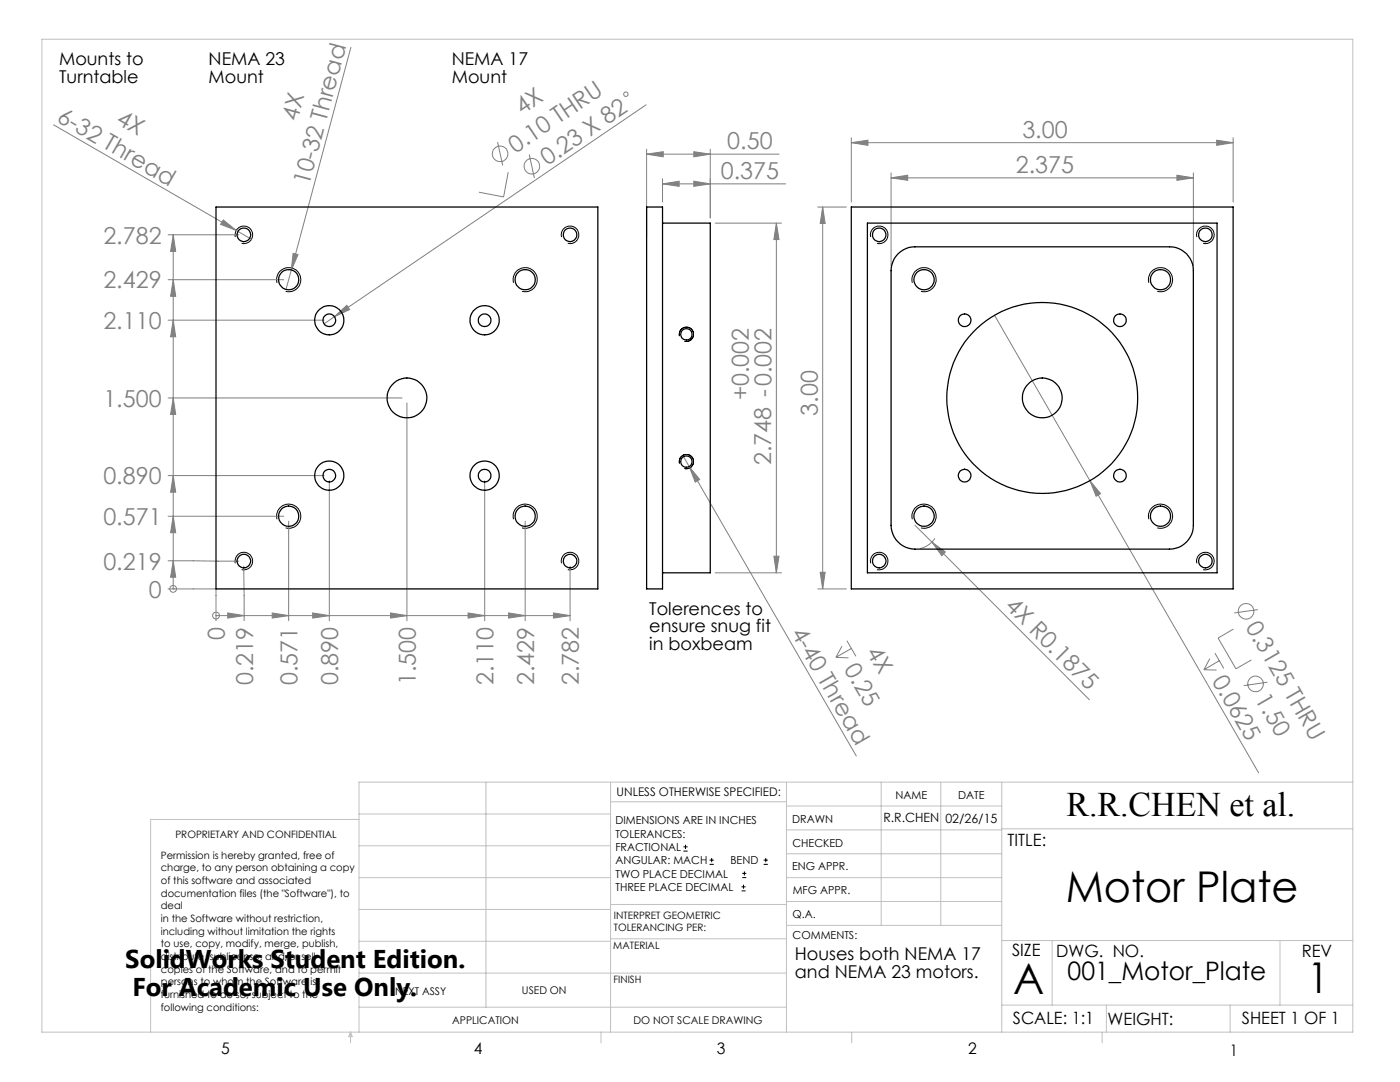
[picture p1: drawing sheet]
<svg xmlns="http://www.w3.org/2000/svg" width="279mm" height="216mm" viewBox="0 0 279 216" stroke-linecap="round" stroke-linejoin="round" font-family="sans-serif">
<g fill="none" stroke="#808080" stroke-width=".2">
<path d="M70 9.5l-11.9 44.4M10.7 24.9l36.4 21.1M99.3 28.4l1 4.6M101.4 34.4l-.9 4.9-4.9-1M105.6 30.8l1 4.7M128.9 20.9l-62.2 42.3M129 30.8l3.4-.5v1zM129 29.8v17.4M129 30.8h26.5M132.2 36.7l3.3-.5v1zM132.2 35.7v4.6M132.2 36.7h24.6"/>
<path d="M138.5 30.3l3.2 .5-3.2 .5zM138.5 36.2l3.2 .5-3.2 .5zM141.7 29.8v13.7M169.9 28.5l3.3-.5v1zM169.9 27.5v12.8M169.9 28.5h76.2M177.8 35.5l3.4-.5v1zM177.8 34.5v18.5M177.8 35.5h60.4M234.9 35l3.3 .5-3.3 .5zM238.2 34.5v18.5M242.8 28l3.3 .5-3.3 .5z"/>
<path d="M246.1 27.5v12.8M33.5 55.8h23.1M33.5 46.8h14.2M34.6 55.8l.5 3.3h-1.1zM34.6 46.8l.5 3.4h-1.1zM34.6 46.8v70.7M44.6 43.9l2.5 2.1-3.1-1.2zM47.1 46l3.1 1.7M58.1 53.9l-1 3.8M58.5 50.6l1 .2-1.4 3.1zM142.7 44.5h13.3M154.9 44.5v69.8"/>
<path d="M154.9 44.5l.6 3.3h-1.1zM163.2 41.3h5.7M164.2 41.3v76.2M164.2 41.3l.5 3.3h-1zM33.5 79.4h46.7M33.5 63.9h31.2M34.6 79.4l.5 3.3h-1.1zM34.6 63.9l.5 3.3h-1.1zM66.7 63.2l2.5-2.3 .6 .9zM66.7 63.2l-2 1.4M198.5 62.9l19 33M33.5 94.9h31.2"/>
<path d="M34.6 94.9l.5 3.3h-1.1zM65.7 95.9v28M81.2 80.4v43.5M96.7 95.9v28M136.4 91.1l1.1 2M137.5 93.1l2.1 2.6-.9 .5zM137.5 93.1l33.4 57.7M217.5 95.9l2.1 2.6-.8 .5zM217.5 95.9l33.7 58.3M33.5 117.5h9.6v6.4M33.5 111.9l14.2 .1M33.5 103h23.1"/>
<path d="M34.6 117.5h.1M34.6 111.9l.5 3.3h-1.1zM34.6 103l.5 3.3h-1.1zM48.6 113l.1 10.9M57.6 104v19.9M104.8 104v19.9M113.8 113v10.9M142.7 114.3h13.3M154.4 111h1.1l-.6 3.3zM163.2 117.5h5.7M163.7 114.2h1l-.5 3.3zM182.6 104.8l3.4 3.4"/>
<path d="M186 108.2l31.4 31.4M186 108.2l2.7 1.9-.7 .8zM186.6 107.4l-.2 .3a5 5 0 0 1-2.8 1.8M43.1 122.8h.1M43.1 122.8h70.7M45.4 122.3l3.3 .5-3.3 .5zM54.3 122.3l3.3 .5-3.3 .5zM62.4 122.3l3.3 .5-3.3 .5zM77.9 122.3l3.3 .5-3.3 .5zM93.4 122.3l3.3 .5-3.3 .5zM101.5 122.3l3.3 .5-3.3 .5zM110.5 122.3l3.3 .5-3.3 .5z"/>
<path d="M166.8 131.2l2.5 .1M168 128.9l-1.2 2.3M169 127.8l1.8 3.2M169.9 129.4l-3.1 1.8M240.3 133.6l2.5 .1M241.4 131.4l-1.1 2.2M242.5 130.3l1.7 3.1M243.3 131.8l-3 1.8M246.2 125.5l-3.1 1.8 3.6 6.2 3-1.8M251 121.6l-4.7 .7M252.9 136.1l-4.7 .7"/>
<circle cx="124.9" cy="18.8" r=".45"/>
<circle cx="99.8" cy="30.7" r="1.56"/>
<circle cx="106.2" cy="33.2" r="1.55"/>
<circle cx="34.6" cy="117.5" r=".68"/>
<circle cx="43.1" cy="122.8" r=".67"/>
<circle cx="248.7" cy="122" r="1.56"/>
<circle cx="250.6" cy="136.5" r="1.56"/>
</g>
<g fill="none" stroke="#000" stroke-width=".2">
<path d="M47 47.3a1.76 1.76 0 0 1 1.5-2.2 1.76 1.76 0 0 1 1.9 1.9 1.76 1.76 0 0 1-2.2 1.5M55.3 56.4a2.42 2.42 0 0 1 2.1-3 2.42 2.42 0 0 1 2.6 2.6 2.42 2.42 0 0 1-3 2.1M102.5 56.4a2.42 2.42 0 0 1 2.1-3 2.42 2.42 0 0 1 2.6 2.6 2.42 2.42 0 0 1-3 2.1M112.1 47.3a1.75 1.75 0 0 1 1.5-2.2 1.75 1.75 0 0 1 1.9 1.9 1.75 1.75 0 0 1-2.2 1.5M173.8 47.3a1.75 1.75 0 0 1 1.5-2.2 1.75 1.75 0 0 1 1.9 1.9 1.75 1.75 0 0 1-2.2 1.5M182.1 56.4a2.43 2.43 0 0 1 2.1-3 2.43 2.43 0 0 1 2.6 2.6 2.43 2.43 0 0 1-3 2.1M229.3 56.4a2.42 2.42 0 0 1 2.1-3 2.42 2.42 0 0 1 2.6 2.6 2.42 2.42 0 0 1-3 2.1M238.9 47.3a1.75 1.75 0 0 1 1.5-2.2 1.75 1.75 0 0 1 1.9 1.9 1.75 1.75 0 0 1-2.2 1.5M135.6 67.1a1.43 1.43 0 0 1 1.3-1.8 1.43 1.43 0 0 1 1.5 1.5 1.43 1.43 0 0 1-1.8 1.3M135.6 92.5a1.43 1.43 0 0 1 1.3-1.8 1.43 1.43 0 0 1 1.5 1.5 1.43 1.43 0 0 1-1.8 1.3M47 112.4a1.77 1.77 0 0 1 1.5-2.2 1.77 1.77 0 0 1 1.9 1.9 1.77 1.77 0 0 1-2.2 1.6M55.3 103.6a2.41 2.41 0 0 1 2.1-3 2.41 2.41 0 0 1 2.6 2.6 2.41 2.41 0 0 1-3 2.1"/>
<path d="M102.5 103.6a2.42 2.42 0 0 1 2.1-3 2.42 2.42 0 0 1 2.6 2.6 2.42 2.42 0 0 1-3 2.1M112.1 112.4a1.76 1.76 0 0 1 1.6-2.2 1.76 1.76 0 0 1 1.8 1.9 1.76 1.76 0 0 1-2.2 1.6M173.8 112.4a1.76 1.76 0 0 1 1.6-2.2 1.76 1.76 0 0 1 1.8 1.9 1.76 1.76 0 0 1-2.2 1.6M182.1 103.6a2.42 2.42 0 0 1 2.1-3 2.42 2.42 0 0 1 2.6 2.6 2.42 2.42 0 0 1-3 2.1M229.3 103.6a2.42 2.42 0 0 1 2.1-3 2.42 2.42 0 0 1 2.6 2.6 2.42 2.42 0 0 1-3 2.1M238.9 112.4a1.76 1.76 0 0 1 1.5-2.2 1.76 1.76 0 0 1 1.9 1.9 1.76 1.76 0 0 1-2.2 1.6M136.4 169.8h.8M136.4 169h.8M136.8 168.6v.8M141.6 172.5h.9M141.6 171.6h.9M142 171.2v.8"/>
<path d="M148 177.8h.8M148 177h.8M148.1 175.1h.8M148.1 174.3h.8M148.4 176.5v.8M148.6 173.9v.8M152.4 172.5h.8M152.4 171.6h.8M152.8 171.2v.8"/>
</g>
<g fill="none" stroke="#c0c0c0" stroke-width=".2">
<path d="M8.4 7.8h261.6v198.2h-261.6zM97 156.1v44.9M121.8 156.1v49.9M121.8 160h35.2M157 156.1v49.9M175.9 156.1v28.5M187.7 156.1v28.5M199.9 156.1v49.9M270 156.1h-198.4v49.9M71.6 175.1h50.2M71.6 168.8h50.2M71.6 162.4h50.2"/>
<path d="M71.6 163.5h-41.5v42.5M157 170.4h42.9M157 165.6h42.9M157 160.8h42.9M157 175.1h42.9M157 179.9h42.9M199.9 165.4h70.1M71.6 194.2h85.4M71.6 187.8h50.2M71.6 181.5h50.2M121.8 187.3h35.2M121.8 180.5h35.2"/>
<path d="M157 184.6h42.9M199.9 187.7h70.1M210 187.7v12.9M255.4 187.7v12.9M70 206v2.1M70 206l.3 .8h-.7zM71.6 201h85.4M119.9 206v2.1M170 206v2.1M199.9 200.6h70.1M220 206v2.1M220.8 200.6v5.4"/>
<path d="M245.5 200.6v5.4"/>
</g>
<g fill="#808080">
<path d="M44.6 43.9l2.5 2.1-3.1-1.2z"/>
<path d="M66.7 63.2l2.5-2.3 .6 .9z"/>
<path d="M58.5 50.6l1 .2-1.4 3.1z"/>
<path d="M186 108.2l2.7 1.9-.7 .8z"/>
<path d="M34.6 111.9l.5 3.3h-1.1zM34.6 103l.5 3.3h-1.1zM34.6 94.9l.5 3.3h-1.1zM34.6 79.4l.5 3.3h-1.1zM34.6 63.9l.5 3.3h-1.1zM34.6 55.8l.5 3.3h-1.1zM34.6 46.8l.5 3.4h-1.1z"/>
<path d="M45.4 122.3l3.3 .5-3.3 .5zM54.3 122.3l3.3 .5-3.3 .5zM62.4 122.3l3.3 .5-3.3 .5zM77.9 122.3l3.3 .5-3.3 .5zM93.4 122.3l3.3 .5-3.3 .5zM101.5 122.3l3.3 .5-3.3 .5zM110.5 122.3l3.3 .5-3.3 .5z"/>
<path d="M138.5 30.3l3.2 .5-3.2 .5zM129 30.8l3.4-.5v1zM242.8 28l3.3 .5-3.3 .5zM169.9 28.5l3.3-.5v1z"/>
<path d="M132.2 36.7l3.3-.5v1zM138.5 36.2l3.2 .5-3.2 .5zM177.8 35.5l3.4-.5v1zM234.9 35l3.3 .5-3.3 .5z"/>
<path d="M154.9 44.5l.6 3.3h-1.1zM154.4 111h1.1l-.6 3.3zM164.2 41.3l.5 3.3h-1zM163.7 114.2h1l-.5 3.3z"/>
<path d="M137.5 93.1l1.2 3.1 .9-.5zM217.5 95.9l1.3 3.1 .8-.5z"/>
</g>
<g fill="none" stroke="#000" stroke-width=".25">
<path d="M43.1 41.3h76.2v76.2h-76.2zM129 41.3h3.2v76.2h-3.2zM132.2 44.5h9.5v69.8h-9.5M169.9 41.3h76.2v76.2h-76.2zM173.1 44.5h69.8v69.8h-69.8zM179.2 50.6l.5-.4a4.7 4.7 0 0 1 2.9-1h50.8a4.7 4.7 0 0 1 4.8 4.8v50.8a4.8 4.8 0 0 1-4.8 4.8h-50.8a4.8 4.8 0 0 1-4.8-4.8v-50.8l.2-1.2a4.3 4.3 0 0 1 1.2-2.2z"/>
<circle cx="48.7" cy="46.9" r="1.36"/>
<circle cx="57.6" cy="55.8" r="2.01"/>
<circle cx="104.8" cy="55.8" r="2.02"/>
<circle cx="113.8" cy="46.9" r="1.37"/>
<circle cx="175.5" cy="46.9" r="1.36"/>
<circle cx="184.4" cy="55.8" r="2.01"/>
<circle cx="231.6" cy="55.8" r="2.02"/>
<circle cx="240.6" cy="46.9" r="1.37"/>
<circle cx="65.7" cy="63.9" r="2.91"/>
<circle cx="65.7" cy="63.9" r="1.26"/>
<circle cx="81.2" cy="79.4" r="4"/>
<circle cx="96.7" cy="63.9" r="2.91"/>
<circle cx="96.7" cy="63.9" r="1.26"/>
<circle cx="137" cy="66.7" r="1.13"/>
<circle cx="192.5" cy="63.9" r="1.26"/>
<circle cx="208" cy="79.4" r="19"/>
<circle cx="208" cy="79.4" r="4"/>
<circle cx="223.5" cy="63.9" r="1.26"/>
<circle cx="65.7" cy="94.9" r="1.27"/>
<circle cx="65.7" cy="94.9" r="2.91"/>
<circle cx="96.7" cy="94.9" r="1.27"/>
<circle cx="96.7" cy="94.9" r="2.91"/>
<circle cx="137" cy="92.1" r="1.13"/>
<circle cx="192.5" cy="94.9" r="1.27"/>
<circle cx="223.5" cy="94.9" r="1.27"/>
<circle cx="48.7" cy="112" r="1.35"/>
<circle cx="57.6" cy="103" r="2.02"/>
<circle cx="104.8" cy="103" r="2.04"/>
<circle cx="113.8" cy="112" r="1.36"/>
<circle cx="175.5" cy="112" r="1.35"/>
<circle cx="184.4" cy="103" r="2.02"/>
<circle cx="231.6" cy="103" r="2.04"/>
<circle cx="240.6" cy="112" r="1.36"/>
</g>
<g font-size="8.5">
<text x="212.7" y="179.9">Motor Plate</text>
<text x="202.2" y="198.3">A</text>
<text x="260.9" y="198.1">1</text>
</g>
<text font-size="6.9" x="212.8" y="162.9">R.R.CHEN et al.</text>
<g font-size="5.1">
<text x="25" y="193.2">SolidWorks Student Edition.</text>
<text x="213.1" y="195.6">001_Motor_Plate</text>
<text x="26.4" y="198.8">For Academic Use Only.</text>
</g>
<g font-size="4.7" fill="#808080">
<text x="104.2" y="23" transform="rotate(-34 104.2 23)">4X</text>
<text x="11.2" y="24.1" transform="rotate(30 11.2 24.1)">6-32 Thread</text>
<text x="23" y="24.5" transform="rotate(30 23 24.5)">4X</text>
<text x="59.3" y="24.3" transform="rotate(-75 59.3 24.3)">4X</text>
<text x="145.1" y="29.7">0.50</text>
<text x="204" y="27.5">3.00</text>
<text x="102.9" y="30.6" transform="rotate(-34 102.9 30.6)">0.10 THRU</text>
<text x="109.2" y="33.1" transform="rotate(-34 109.2 33.1)">0.23 X 82</text>
<text x="143.9" y="35.6">0.375</text>
<text x="202.7" y="34.5">2.375</text>
<text x="61.7" y="37" transform="rotate(-75 61.7 37)">10-32 Thread</text>
<text x="20.6" y="48.6">2.782</text>
<text x="20.6" y="57.6">2.429</text>
<text x="20.6" y="65.7">2.110</text>
<text x="20.6" y="81.2">1.500</text>
<text x="149.4" y="79.9" transform="rotate(-90 149.4 79.9)">+0.002</text>
<text x="163.2" y="82.9" transform="rotate(-90 163.2 82.9)">3.00</text>
<text x="153.9" y="92.8" transform="rotate(-90 153.9 92.8)">2.748 -0.002</text>
<text x="20.6" y="96.7">0.890</text>
<text x="20.6" y="104.7">0.571</text>
<text x="20.6" y="113.6">0.219</text>
<text x="29.7" y="119.3">0</text>
<text x="200.4" y="121.2" transform="rotate(45 200.4 121.2)">4X R0.1875</text>
<text x="248.5" y="125" transform="rotate(60 248.5 125)">0.3125 THRU</text>
<text x="44.9" y="127.7" transform="rotate(-90 44.9 127.7)">0</text>
<text x="157.8" y="126.3" transform="rotate(60 157.8 126.3)">4-40 Thread</text>
<text x="172.8" y="130.1" transform="rotate(60 172.8 130.1)">4X</text>
<text x="50.5" y="136.8" transform="rotate(-90 50.5 136.8)">0.219</text>
<text x="59.4" y="136.8" transform="rotate(-90 59.4 136.8)">0.571</text>
<text x="67.5" y="136.8" transform="rotate(-90 67.5 136.8)">0.890</text>
<text x="83" y="136.8" transform="rotate(-90 83 136.8)">1.500</text>
<text x="98.5" y="136.8" transform="rotate(-90 98.5 136.8)">2.110</text>
<text x="106.6" y="136.8" transform="rotate(-90 106.6 136.8)">2.429</text>
<text x="115.5" y="136.8" transform="rotate(-90 115.5 136.8)">2.782</text>
<text x="168.4" y="133.4" transform="rotate(60 168.4 133.4)">0.25</text>
<text x="241.8" y="135.9" transform="rotate(60 241.8 135.9)">0.0625</text>
<text x="250.4" y="139.5" transform="rotate(60 250.4 139.5)">1.50</text>
</g>
<g font-size="3.5">
<text x="11.8" y="13">Mounts to</text>
<text x="11.8" y="16.5">Turntable</text>
<text x="41.6" y="13">NEMA 23</text>
<text x="41.6" y="16.5">Mount</text>
<text x="90.2" y="13">NEMA 17</text>
<text x="90.2" y="16.5">Mount</text>
<text x="129.6" y="122.6">Tolerences to</text>
<text x="129.6" y="126.2">ensure snug fit</text>
<text x="129.6" y="129.7">in boxbeam</text>
<text x="158.6" y="191.6">Houses both NEMA 17</text>
<text x="158.6" y="195.1">and NEMA 23 motors.</text>
</g>
<g font-size="3.4">
<text x="201.1" y="168.8">TITLE:</text>
<text x="202" y="190.8">SIZE</text>
<text x="210.8" y="190.9">DWG. NO.</text>
<text x="259.8" y="191">REV</text>
<text x="202.1" y="204.4">SCALE: 1:1</text>
<text x="221" y="204.5">WEIGHT:</text>
<text x="247.8" y="204.4">SHEET 1 OF 1</text>
</g>
<g font-size="3.2">
<text x="44.2" y="210.4">5</text>
<text x="94.6" y="210.3">4</text>
<text x="143.1" y="210.4">3</text>
<text x="193.2" y="210.3">2</text>
<text x="245.4" y="210.6">1</text>
</g>
<g font-size="2.5">
<text x="176.3" y="164.1">R.R.CHEN</text>
<text x="188.7" y="164.2">02/26/15</text>
</g>
<text font-size="2.4" x="123.1" y="158.9">UNLESS OTHERWISE SPECIFIED:</text>
<g font-size="2.2">
<text x="178.7" y="159.4">NAME</text>
<text x="191.2" y="159.4">DATE</text>
<text x="122.8" y="164.5">DIMENSIONS ARE IN INCHES</text>
<text x="122.8" y="167.1">TOLERANCES:</text>
<text x="158.1" y="164.2">DRAWN</text>
<text x="122.8" y="169.8">FRACTIONAL</text>
<text x="122.8" y="172.5">ANGULAR: MACH</text>
<text x="145.8" y="172.5">BEND</text>
<text x="158.1" y="173.7">ENG APPR.</text>
<text x="158.2" y="169.1">CHECKED</text>
<text x="122.8" y="175.1">TWO PLACE DECIMAL</text>
<text x="122.8" y="177.8">THREE PLACE DECIMAL</text>
<text x="158.2" y="178.4">MFG APPR.</text>
<text x="158.2" y="183.2">Q.A.</text>
<text x="158.2" y="187.4">COMMENTS:</text>
</g>
<g font-size="2.1">
<text x="78.8" y="198.5">NEXT ASSY</text>
<text x="104.2" y="198.4">USED ON</text>
<text x="90.2" y="204.3">APPLICATION</text>
<text x="126.4" y="204.3">DO NOT SCALE DRAWING</text>
</g>
<g font-size="2">
<text x="35" y="167.1">PROPRIETARY AND CONFIDENTIAL</text>
<text x="32.1" y="171.4">Permission is hereby granted, free of</text>
<text x="32.1" y="173.9">charge, to any person obtaining a copy</text>
<text x="32.1" y="176.4">of this software and associated</text>
<text x="32.1" y="178.9">documentation files (the &quot;Software&quot;), to</text>
<text x="32.1" y="181.5">deal</text>
<text x="32.1" y="184">in the Software without restriction,</text>
<text x="122.5" y="183.3">INTERPRET GEOMETRIC</text>
<text x="122.5" y="185.9">TOLERANCING PER:</text>
<text x="32.1" y="186.5">including without limitation the rights</text>
<text x="32.1" y="189">to use, copy, modify, merge, publish,</text>
<text x="32.1" y="191.6">distribute, sublicense, and/or sell</text>
<text x="122.4" y="189.4">MATERIAL</text>
<text x="32.1" y="194.1">copies of the Software, and to permit</text>
<text x="32.1" y="196.6">persons to whom the Software is</text>
<text x="122.4" y="196.2">FINISH</text>
<text x="32.1" y="199.1">furnished to do so, subject to the</text>
<text x="32.1" y="201.7">following conditions:</text>
</g>
</svg>
